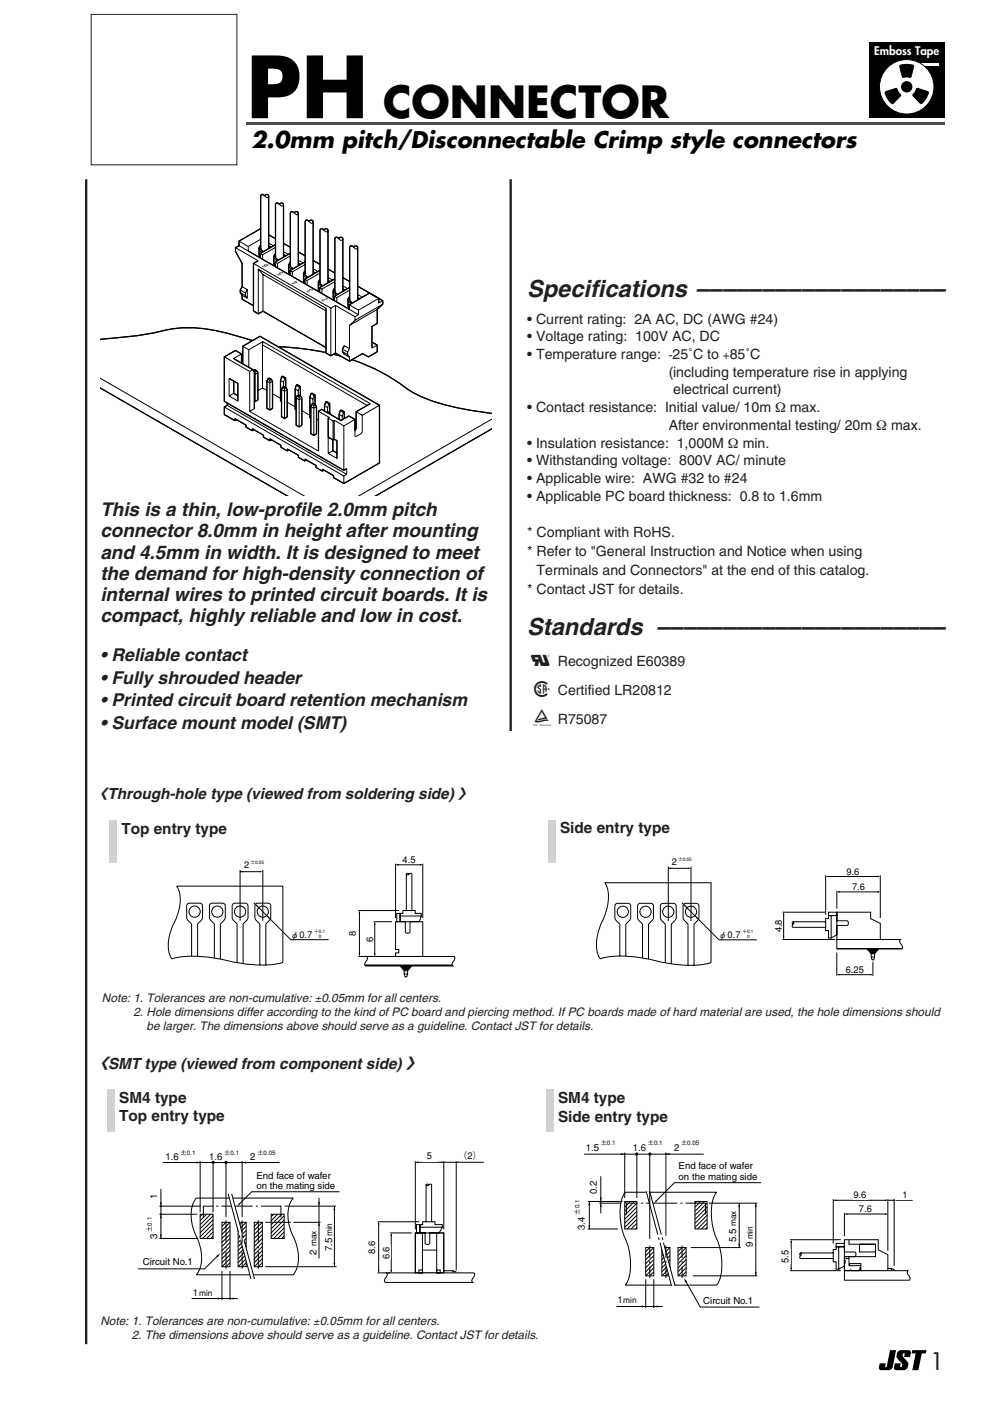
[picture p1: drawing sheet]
<svg xmlns="http://www.w3.org/2000/svg" width="210mm" height="297mm" viewBox="0 0 210 297" stroke-linecap="round" stroke-linejoin="round" font-family="sans-serif">
<g fill="none" stroke="#000" stroke-width=".21">
<path d="M49.9 52.5v.8l1.4 2.6v4.9l-.4 .7v.5l.4 .6v.8l2.5 1.4M49.9 52.5l4.8 2.8-1 .6 16.4 9.4 1-.5M50.7 51.1l1.9 1.2M50.7 52.1l25.3 14.6M52.6 52.3v.9M53.7 55.9v10.1l1.1 .5M54.8 57.1l1 1.1M54.9 52.6v1.5l.3 .4M55.2 53.7l.5 .3M55.3 52a.73 .73 0 0 0-.4 .7 .73 .73 0 0 0 .5 .7l.3-.2-.4-.4v-.3M55.3 50.7l-2.7 1.6M55.3 48.5l-4.6 2.6v1l-.8 .4"/>
<path d="M55.7 53.2v.3M55.7 54v1M55.8 58.2v7.8M55.8 58.2l13.3 7.7M56.1 41.5l.3-.2a.4 .4 0 0 1 .6 .3M57 51.8l.2-.2 .8 .5M57 49.8l1.4 .8M57 41.6v11.1M57 41.6l-.3 .3-.7-.5a.38 .38 0 0 0-.4-.2 .38 .38 0 0 0-.3 .4v11.2M57 52.2l.4 .2M58.1 54.4v1.6l.2 .3M58.3 55.6l.5 .2"/>
<path d="M58.4 53.9a.73 .73 0 0 0-.3 .7 .73 .73 0 0 0 .4 .6l.3-.2-.4-.4v-.3M58.4 52.4l-2.7 1.6M58.4 51.9l-3.2 1.8v1M58.8 55v.3M58.8 55.8v1M59.2 43.3l.3-.2a.4 .4 0 0 1 .6 .3M60.1 53.6l.2-.1 .8 .4M60.1 43.4v11.1M60.1 43.4l-.3 .3-.7-.5a.38 .38 0 0 0-.4-.2 .38 .38 0 0 0-.3 .4v11.2M60.1 54l.5 .3M60.1 51.6l1.5 .8M61.2 56.3v1.5l.3 .4"/>
<path d="M61.5 57.4l.5 .3M61.5 55.7a.73 .73 0 0 0-.3 .7 .73 .73 0 0 0 .5 .6l.3-.2-.5-.4 .1-.3M61.6 54.3l-2.8 1.5M61.6 53.7l-3.3 1.9v.9M62 56.8v.3M62 57.7v.9M62.4 45.1l.3-.2a.4 .4 0 0 1 .6 .3M63.2 53.4l1.5 .8M63.3 55.4l.1-.1 .9 .5M63.3 45.2v11.1M63.3 45.2l-.3 .3-.7-.5a.38 .38 0 0 0-.5-.1 .38 .38 0 0 0-.2 .3v11.2M63.3 55.8l.4 .3"/>
<path d="M64.4 58.1v1.5l.2 .4M64.6 59.2l.5 .3M64.7 57.5a.73 .73 0 0 0-.3 .7 .73 .73 0 0 0 .4 .6l.3-.2-.4-.4v-.3M64.7 56.1l-2.7 1.6M64.7 55.5l-3.2 1.9v.9M65.1 58.6v.3M65.1 59.5v.9M65.5 46.9l.3-.2a.4 .4 0 0 1 .6 .3M66.4 55.2l1.5 .9M66.4 57.2l.2-.1 .8 .5M66.4 47v11.1M66.4 47l-.3 .3-.7-.5a.38 .38 0 0 0-.4-.1 .38 .38 0 0 0-.3 .3v11.2"/>
<path d="M66.4 57.6l.4 .3M67.5 59.9v1.5l.3 .4M67.8 59.3a.73 .73 0 0 0-.3 .7 .73 .73 0 0 0 .5 .6l.2-.1-.4-.5v-.3M67.8 57.9l-2.7 1.6M67.9 57.3l-3.3 1.9v.9M68.7 48.8l.3-.3a.4 .4 0 0 1 .5 .3M69.5 59l.2-.1 .9 .5M69.5 48.8v11.2M69.5 48.8l-.3 .4-.7-.6a.38 .38 0 0 0-.4-.1 .38 .38 0 0 0-.3 .3v11.2M69.5 57l1.5 .9M69.5 59.4l.5 .3M71 59.7l-2.7 1.6"/>
<path d="M71 59.1l-3.2 1.9v1M71.8 50.6l.3-.3a.4 .4 0 0 1 .6 .3M72.7 58.9l1.4 .8M72.7 50.6v11.2M72.7 50.6l-.3 .4-.7-.5a.38 .38 0 0 0-.4-.2 .38 .38 0 0 0-.3 .3v11.3M75 52.4l.3-.2a.4 .4 0 0 1 .5 .3M75.8 52.5v11.1M75.8 52.5l-.3 .3-.7-.5a.38 .38 0 0 0-.4-.2 .38 .38 0 0 0-.3 .4v11.2M21.2 71.9a89.4 89.4 0 0 0 14.9-2.1 34.8 34.8 0 0 1 16.3 2.1l1.1 .3M47.6 75.7l5.3 3.1M47.6 75.7v9.4l25.3 14.6M50.9 62l1.1 .7"/>
<path d="M50.9 61.5l1.1 .6M51.2 75l-1.3-.7-2.3 1.4M51.2 75l-1.7 1 4.1 2.4M51.2 75v2M51.3 62.6l1.1 .6M51.3 60.8l1.1 .6M51.5 77.1v-3.7l3.6-2.1 25.4 14.6M51.5 73.4l1.2 .8M52.4 61.4l-.4 .7v.6l.4 .5M52.4 61.4v1.8M52.9 78.8v8.4M53.6 78.4l.3 .5v7.8l-1 .5"/>
<path d="M53.6 78.4l-.7 .4M53.7 78.5l.3-.1 .4 .2M53.8 78.6l.3 .2M53.9 79.3l.2 .1M54.1 78.8v.6M54.1 79.4v5.7M54.4 78.6l.3 .4M54.4 78.6l-.3 .2M54.7 79v5.8l-.6 .3M54.7 79l-.6 .4M54.8 66.5v-9.4l14.3 8.3v9.4l1 .6M55.7 73v9.2"/>
<path d="M55.7 72.4l22.8 13.2-3 1.7v3.4l-.3 .5M55.7 72.4l-3 1.8v3.6M55.7 72.4l-.1 .7 22.2 12.9M55.7 66l13.4 7.7M55.8 66l-1 .5M58.8 73.4l5.9 .6 4.4 .7M59.7 79.9l.2-.1 .7 .3v2.1M59.7 79.9l.7 .4M59.7 79.9l-.2 .8M67.8 61l.5 .3M68.2 60.5v.2M68.3 61.3v1"/>
<path d="M70.1 65.3v10.1M70.6 61.7l.1 1.5 .2 .4M70.7 75.1l1.6 .4M70.9 62.8l.5 .3M71 61.1a.73 .73 0 0 0-.4 .7 .73 .73 0 0 0 .5 .6l.3-.1-.4-.5v-.2M71.1 64.8l4.2 2.3M71.1 64.8v10.1M71.1 74.9l-1 .5M71.4 62.3v.2M71.4 63.1v1M72.6 74l1.1 .6M72.6 74.5l1.1 .7"/>
<path d="M72.7 60.8l.2-.1 .8 .5M72.7 61.3l.4 .2M73.8 63.5v1.5l.3 .4M74.1 64.6l1.9 1.2M74.1 64.6v1M74.1 73.9l-1.1-.6-.4 .7v.5l.4 .6 1.1 .6M74.1 62.9a.73 .73 0 0 0-.3 .7 .73 .73 0 0 0 .5 .6l.2-.1-.4-.5v-.2M74.1 61.5l-2.7 1.6M74.1 60.9l-3.2 1.9v1M74.5 64.1v.3M74.7 76.3a41.5 41.5 0 0 1 12.3 6.6 41.7 41.7 0 0 0 15 4.4l2.3 .4M75.3 67.1v.8l-1.2 1.1v4.9l-.4 .7v.6l.4 .5v.9l-3-1.7"/>
<path d="M75.8 62.6l.2-.1 .8 .5M75.8 63.1l.5 .2M75.8 60.7l5.3 3M78.9 72.5l1.1 .7M80 73.2v1.4l-1.9 1.1-1.2-.7-2.8 1.6M80 65.6v3l-1.1 .6v4.6l1.1-.6M80 65.6l-5.9 3.4M80.3 63.3l-1.9-1.2-4.3 2.5M81.1 63.7v.8l-1.1 1.1M81.1 63.7l-.8 .5v-.9l-4.3 2.5v.9l-.7 .4M81.1 64.5l-5.8 3.4M21.2 80.2l43.1 24.9"/>
<path d="M21.2 82.2l39.5 22.9M47.6 86.3v1.6l2.2 1.3M47.6 86.3l25.3 14.6M48.2 85.9l25.3 14.7M48.2 85.9l-.6 .4M48.2 85.4v.5M48.6 80.2l1.8 1.1v3.7l-1.8-1zM49.6 83.4l-1 .6M49.6 80.8v2.6M49.6 83.4l.8 .5M49.8 89.2v-.4l2.3 1.3v.4l1.4 .8M50.1 89l-.3 .2"/>
<path d="M53.5 91.3v-.4l2.4 1.4v.4l1.3 .7M53.8 91.1l-.3 .2M53.9 85l.2 .1M55.7 82.2l.9 .6M55.7 82.2l-1 .6M56.6 80.8v5.8l.6 .3M56.6 80.8l.6 .4M56.8 80.4l.4 .2M56.8 80.4l.3-.2 .4 .2M56.8 80.4l-.2 .4M57.2 93.4v-.4l2.4 1.4v.4l1.3 .8M57.2 80.6v.6"/>
<path d="M57.2 81.2v5.7M57.5 93.3l-.3 .1M57.5 80.4l.3 .4M57.5 80.4l-.3 .2M57.8 80.8v5.8l-.6 .3M57.8 80.8l-.6 .4M57.8 83.5l1.7 1M59.5 80.7v4.3l.2 .1M59.5 80.7l.6 .3M59.7 82.6v5.8l.6 .3M59.7 82.6l.6 .4M59.9 82.2l.4 .2"/>
<path d="M59.9 82.2l.3-.2 .5 .2M59.9 82.2l-.2 .4M60.1 81v1M60.3 82.4v.6M60.3 83v5.7M60.4 80.3l-.3 .7M60.6 80.1l-.2 .2M60.7 82.2l.2 .4M60.7 82.2l-.4 .2M60.9 82.6v5.8l-.6 .3M60.9 82.6l-.6 .4M60.9 85.3l1.7 1"/>
<path d="M60.9 95.6v-.4l2.4 1.3v.5l1.3 .7M61.3 95.4l-.4 .2M62.6 82.5v4.3l.2 .1M62.6 82.5l.6 .3M62.8 84.4v5.7l.6 .4M62.8 84.4l.6 .4M62.8 81.7l.2-.1 .7 .3v2.1M62.8 81.7l.7 .4M62.8 81.7l-.2 .8M63 84l.4 .2M63 84l.3-.2 .5 .2M63 84l-.2 .4"/>
<path d="M63.2 82.8v1M63.4 84.2v.6M63.4 84.8v5.7M63.5 82.1l-.3 .7M63.7 81.9l-.2 .2M63.8 84l.2 .4M63.8 84l-.4 .2M64 87.1l1.7 .9M64 84.4v5.8l-.6 .3M64 84.4l-.6 .4M64.6 97.7v-.4l2.4 1.4v.4l1.3 .8M65 97.5l-.4 .2"/>
<path d="M65.7 84.3v4.3l.2 .1M65.7 84.3l.6 .3M65.9 86.2v5.7l.6 .4M65.9 86.2l.6 .3M65.9 83.5l.2-.2 .7 .4v2.1M65.9 83.5l.7 .3M65.9 83.5l-.2 .8M66.1 85.7l-.2 .5M66.1 85.7l.4 .3M66.1 85.7l.3-.1 .5 .2M66.3 84.6v1M66.5 86v.5"/>
<path d="M66.5 86.5v5.8M66.6 83.8l-.3 .8M66.8 83.7l-.2 .1M66.9 85.8l.2 .4M66.9 85.8l-.4 .2M67.1 86.2v5.8l-.6 .3M67.1 86.2l-.6 .3M67.1 88.9l.4 .2M67.5 87.2l.7-.4 4.1 2.4 1.7-1 1.3 .7M67.5 87.2l2.3 1.3-.2 .2M67.5 87.2v8.4l-14.6-8.4M68.3 99.9v-.4l2.4 1.3v.4l2.2 1.3"/>
<path d="M68.7 99.7l-.4 .2M68.8 86l.7 .4M68.8 86v1.1M69 85.3l.2-.2 .7 .4v2.1M69 85.3l.7 .3M69 85.3l-.2 .7M69.3 87.5l.2-.2 .5 .3M69.5 86.4v1M69.6 88.7l1 .6M69.6 92.7l1 .6M69.6 88.7v7.4M69.7 85.6l-.2 .8"/>
<path d="M69.9 85.5l-.2 .1M70 87.6l.2 .3M70 87.6l-.2 .1M70.6 95.6l-1 .5M70.6 93.3v2.3M70.6 95.6l.8 .5M70.6 89.3v4M70.9 93.1l.5 .3v3.8l-1.8-1.1M70.9 89.1l2 1.2M70.9 89.1l-.3 .2M70.9 93.1l-.3 .2M70.9 89.1v4"/>
<path d="M71.9 87.8l.7 .4M71.9 87.8v1.1M72.1 87.1l.2-.2 .7 .4v1.4M72.1 87.1l.7 .3M72.1 87.1l-.2 .7M72.6 88.2v.8M72.8 87.4l-.2 .8M72.9 90.3v9.4M72.9 99.7l.6-.3v1.2M73 87.3l-.2 .1M75.5 87.3l1.3 .7M80.5 85.9l-3.7 2.1v3.5l-.3 .5-.9 .5h-.3v-3.6l-2.4 1.4"/>
<path d="M80.5 85.9v12.3l-7.6 4.3M104.3 88.8l-28.1 16.3M104.3 90.9l-24.5 14.2M72.9 100.9v1.6M73.5 100.6l-.6 .3"/>
</g>
<g fill="none" stroke="#000" stroke-width=".28">
<path d="M52.6 53.2l21.5 12.4v-1l4.3-2.5 1.9 1.2v.9M54.7 55.3l-1 .6v10.1l1.1 .5 .9-.5 13.4 7.7M55.3 52l-.4 .6v1.5l.3 .4M55.3 52.5v.3l.4 .4v.3M55.3 48.5l-4.6 2.6v1l-.8 .4v.8l1.4 2.6v4.9l-.4 .7v.5l.4 .6v.8l2.5 1.4M57 49.8l1.4 .8M57 52.7v-11.1a.47 .47 0 0 0-.5-.4 .47 .47 0 0 0-.4 .3l-.3-.2a.35 .35 0 0 0-.5 .3v11.2M57 52.2l.4 .2M58.4 53.9l-.3 .5v1.6l.2 .3M58.4 54.3v.3l.4 .4v.3M58.4 51.9l-3.2 1.8v1M60.1 54.5v-11.1a.47 .47 0 0 0-.4-.4 .47 .47 0 0 0-.5 .3l-.3-.2a.35 .35 0 0 0-.5 .3v11.2"/>
<path d="M60.1 54l.5 .3M60.1 51.6l1.5 .8M61.5 55.7l-.3 .6v1.5l.3 .4M61.6 56.1l-.1 .3 .5 .4v.3M61.6 53.7l-3.3 1.9v.9M63.2 53.4l1.5 .8M63.3 56.3v-11.1a.47 .47 0 0 0-.5-.4 .47 .47 0 0 0-.4 .3l-.3-.2a.35 .35 0 0 0-.5 .3v11.2M63.3 55.8l.4 .3M64.7 57.5l-.3 .6v1.5l.2 .4M64.7 57.9v.3l.4 .4v.3M64.7 55.5l-3.2 1.9v.9M66.4 55.2l1.5 .9"/>
<path d="M66.4 58.1v-11.1a.47 .47 0 0 0-.4-.3 .47 .47 0 0 0-.5 .2l-.3-.2a.35 .35 0 0 0-.5 .3v11.2M66.4 57.6l.4 .3M67.8 59.3l-.3 .6v1.5l.3 .4M67.8 59.7v.3l.4 .5v.2M67.9 57.3l-3.3 1.9v.9M69.5 60v-11.2a.47 .47 0 0 0-.4-.3 .47 .47 0 0 0-.4 .3l-.3-.3a.35 .35 0 0 0-.6 .3v11.2M69.5 57l1.5 .9M69.5 59.4l.5 .3M71 59.1l-3.2 1.9v1M72.7 58.9l1.4 .8M21.2 71.9a89.4 89.4 0 0 0 14.9-2.1 34.8 34.8 0 0 1 16.3 2.1l1.1 .3M49.5 76l4.1 2.4 .3 .5v7.8"/>
<path d="M51.2 77v-2l-1.3-.7-2.3 1.4v9.4l25.3 14.6 .6-.3M51.5 77.1v-3.7l3.6-2.1 25.4 14.6v12.3l-7.6 4.3-2.2-1.3v-.4l-2.4-1.3M53.7 78.5l.3-.1 .4 .2 .3 .4v5.8l-.6 .3-.2-.1M58.8 73.4l5.9 .6 4.4 .7M69.1 65.4v9.4l1 .6 1-.5 3 1.7 2.8-1.6 1.2 .7 1.9-1.1v-1.4l-1.1-.7M70.7 75.1l1.6 .4M71 61.1l-.4 .6 .1 1.5 .2 .4M71 61.6v.2l.4 .5v.2M72.7 61.8v-11.2a.47 .47 0 0 0-.4-.3 .47 .47 0 0 0-.5 .3l-.3-.3a.35 .35 0 0 0-.5 .3v11.3M72.7 61.3l.4 .2M73 73.3l-.4 .7v.5l.4 .6M74.1 62.9l-.3 .6v1.5l.3 .4"/>
<path d="M74.1 63.4v.2l.4 .5v.3M74.1 60.9l-3.2 1.9v1M74.7 76.3a41.5 41.5 0 0 1 12.3 6.6 41.7 41.7 0 0 0 15 4.4l2.3 .4M75.8 63.6v-11.1a.47 .47 0 0 0-.4-.4 .47 .47 0 0 0-.4 .3l-.4-.3a.35 .35 0 0 0-.5 .4v11.2M75.8 63.1l.5 .2M75.8 60.7l5.3 3v.8l-1.1 1.1v3l-1.1 .6v4.6M21.2 82.2l39.5 22.9M48.2 85.4v.5l-.6 .4v1.6l2.2 1.3 .3-.2M48.6 80.2l1.8 1.1v3.7M49.6 80.8v2.6l.8 .5M49.8 88.8l2.3 1.3v.4l1.4 .8 .3-.2M53.5 90.9l2.4 1.4v.4l1.3 .7 .3-.1"/>
<path d="M56.8 80.4l.3-.2 .4 .2 .3 .4v5.8l-.6 .3-.6-.3v-5.8zM57.2 93l2.4 1.4v.4l1.3 .8 .4-.2M59.9 82.2l.3-.2 .5 .2 .2 .4v5.8l-.6 .3-.6-.3v-5.8zM60.2 82l-.3 .2M60.6 82.2v-2.1l-.7-.3-.2 .1-.2 .8v4.3l.2 .1M60.9 95.2l2.4 1.3v.5l1.3 .7 .4-.2M63 84l.3-.2 .5 .2 .2 .4v5.8l-.6 .3-.6-.4v-5.7zM63.3 83.8l-.3 .2M63.7 84v-2.1l-.7-.3-.2 .1-.2 .8v4.3l.2 .1M64.6 97.3l2.4 1.4v.4l1.3 .8 .4-.2M66.1 85.7l.3-.1 .5 .2 .2 .4v5.8l-.6 .3-.6-.4v-5.7zM66.4 85.6l-.3 .1"/>
<path d="M66.8 85.8v-2.1l-.7-.4-.2 .2-.2 .8v4.3l.2 .1M68.8 87.1v-1.1l.2-.7 .2-.2 .7 .4v2.1M69.3 87.5l.2-.2 .5 .3 .2 .3M69.8 88.5l-.2 .2v4l1 .6 .3-.2 .5 .3v3.8M70.6 93.3v2.3l.8 .5M73 88.7v-1.4l-.7-.4-.2 .2-.2 .7v1.1M78.5 85.6l-3 1.7v3.4l-.2 .5v-2.3l-1.3-.7-1.7 1-4.1-2.4-.7 .4v8.4M104.3 90.9l-24.5 14.2"/>
</g>
<path d="M18.3 38v247M108.3 38v117" fill="none" stroke="#231f20" stroke-width=".5"/>
<path d="M.3 0h200v37h-200z" fill="#fff"/>
<path d="M52.2 25.9h148.1v.5h-148.1z" fill="#4d4d4d"/>
<path d="M184.2 8.9h16v16h-16z" fill="#000"/>
<path d="M194 13.3h5v.6h-5z" fill="#fff"/>
<circle cx="192.2" cy="18.4" r="5.8" fill="#fff" stroke="#000" stroke-width=".21"/>
<circle cx="192.2" cy="18.4" r="1.21" fill="#000"/>
<path d="M187.7 19.5l2.2-.7 .3 .1 .8 1.3-1.6 1.7a1.76 1.76 0 0 1-1.4-1.3zM190.8 13.9a3.9 3.9 0 0 1 2.9 0l-.5 2.3-.3 .2h-1.5zM194.4 18.8l2.3 .6a1.76 1.76 0 0 1-.6 1.8l-.2 .2a.63 .63 0 0 1-.8 .5l-1.6-1.7z" fill="#000" stroke="#000" stroke-width=".21"/>
<path d="M19.3 3.1h30.9v31.8h-30.9z" fill="#fff"/>
<path d="M19.3 3.1h30.9v31.8h-30.9z" fill="none" stroke="#231f20" stroke-width=".21"/>
<path d="M30.8 179.4h76v29.8h-76z" fill="#fff"/>
<g fill="none" stroke="#000" stroke-width=".21">
<path d="M37.5 187.9h22.5v16.1a24.3 24.3 0 0 1-11.8-.3 27.4 27.4 0 0 0-10.8-.7l-1 .3a6.9 6.9 0 0 1-.1-6.2 14.7 14.7 0 0 0 1.9-6.7l-.3-1.8zM50.9 184.4v10.8M50.9 184.8h4.4M53.8 191.4l7.9 7.8h8M55.7 184.4v10.8M84.1 193.7h.7v1.7h-.7zM84.8 194.2v1.2h4.1l.4-1.2M85.4 193.1h2.6v.6h1.3v.5h-4.5v-.5h.6zM86.2 185.3l.2 .2 .3-.2M86.2 185.3l.2-.1 .3 .1M86.2 185.3v7.8M86.7 185.3l.4-.1 .2 .1v7.8"/>
<path d="M40.6 202.6v-6.7a2.14 2.14 0 0 1-1-1.3v-2.5a.59 .59 0 0 1 .6-.6h2.2a.58 .58 0 0 1 .5 .6v2.5a2.13 2.13 0 0 1-1 1.3v6.8M45.4 203v-7.1a2.13 2.13 0 0 1-1-1.3v-2.5a.58 .58 0 0 1 .6-.6h2.2a.58 .58 0 0 1 .6 .6v2.5a2.13 2.13 0 0 1-1.1 1.3v7.4M50.3 204.1v-8.2a2.14 2.14 0 0 1-1.1-1.3v-2.5a.59 .59 0 0 1 .6-.6h2.2a.59 .59 0 0 1 .6 .6v2.5a2.13 2.13 0 0 1-1.1 1.3v8.4M55.1 204.6v-8.7a2.13 2.13 0 0 1-1.1-1.3v-2.5a.58 .58 0 0 1 .6-.6h2.2a.58 .58 0 0 1 .6 .6v2.5a2.13 2.13 0 0 1-1 1.3v8.7"/>
<circle cx="41.3" cy="193.3" r="1.19"/>
<circle cx="46.1" cy="193.3" r="1.19"/>
<circle cx="50.9" cy="193.3" r="1.19"/>
<circle cx="55.7" cy="193.3" r="1.19"/>
</g>
<path d="M50.9 184.8l.6-.1v.3zM54.3 192.1l.2-.3 .3 .6zM55.1 184.7l.6 .1-.6 .2zM56.6 194.2l.6 .3-.2 .2z" fill="#000"/>
<path d="M77.7 202.8h18.6a.82 .82 0 0 1-.3 1.2l-.1 .6 .1 .2h-18.5a.82 .82 0 0 1 .3-1.2l.1-.6z" fill="#fff" stroke="#000" stroke-width=".21"/>
<path d="M84.8 204.7h2.6l-1 1.1h-.7z" fill="#000" stroke="#000" stroke-width=".21"/>
<path d="M83.9 195.4h2v2.1l.4 .3 .6-.1v-2.3h2.7v7.4h-5.7v-.8h.7v-.7h-.7zM83.9 183.1v11.6M84.1 183.4h5.3M89.6 183.1v11.6M85.7 205.8l.2 1.3h.3l.2-1.3M85.7 206.5h.7" fill="none" stroke="#000" stroke-width=".21"/>
<path d="M83.9 183.4l.6-.2v.3zM89 183.2l.6 .2-.6 .1zM77.3 204.5h18.6l.1 .3h-18.5z" fill="#000"/>
<path d="M85.2 181.4h3.1v1.8h-3.1z" fill="#fff"/>
<path d="M76.2 193.1l.1 .6h-.2zM79.5 195.4l.1 .7h-.3zM76.1 202.2h.2l-.1 .6zM79.3 202.2h.3l-.1 .6z" fill="#000"/>
<path d="M76 193.1h8.7M76.2 193.3v9.2M79.2 195.4h3.9M79.5 195.7v6.8M76 202.8h5.4" fill="none" stroke="#000" stroke-width=".21"/>
<g fill="#fff">
<path d="M73.9 196.4h1.7v3h-1.7z"/>
<path d="M77.5 197.6h1.8v3h-1.8z"/>
</g>
<g fill="none" stroke="#000" stroke-width=".21">
<path d="M132.5 254.7h2.5v5.9h-2.5zM132.6 252.8h19.3zM132.6 252.8a9 9 0 0 0-.9 6.9l.5 2.1a13 13 0 0 1 .8 10l-.4 .7M132.8 254.7l-.3 .4M133.7 254.7l-1.2 1.2M134.5 254.7l-2 2.1M135 255.1l-2.5 2.5M135 255.9l-2.5 2.6M135 256.8l-2.5 2.5M135 257.7l-2.5 2.5M135 258.5l-2 2.1M135 259.4l-1.2 1.2"/>
<path d="M151.9 252.8a9 9 0 0 0-.9 6.9l.6 2.1a13 13 0 0 1 .8 10l-.5 .7M132.6 272.5h19.3zM135 260.2l-.3 .4M136.9 264.5h1.7v6h-1.7zM137.8 264.5l-.9 .9M138.6 264.5l-1.7 1.7M138.6 265.4l-1.7 1.7M138.6 266.2l-1.7 1.7M138.6 267.1l-1.7 1.7M138.6 267.9l-1.7 1.7M138.6 268.8l-1.7 1.7M138.6 269.6l-.8 .9"/>
<path d="M140.3 264.5h1.7v6h-1.7zM141.2 264.5l-.9 .9M142 264.5l-1.7 1.7M142 265.4l-1.7 1.7M142 266.2l-1.7 1.7M142 267.1l-1.7 1.7M142 267.9l-1.7 1.7M142 268.8l-1.7 1.7M142 269.6l-.8 .9M143.8 264.5h1.7v6h-1.7zM144.6 264.5l-.8 .9M145.5 264.5l-1.7 1.7"/>
<path d="M145.5 265.4l-1.7 1.7M145.5 266.2l-1.7 1.7M145.5 267.1l-1.7 1.7M145.5 267.9l-1.7 1.7M145.5 268.8l-1.7 1.7M145.5 269.6l-.9 .9"/>
</g>
<path d="M137.8 264.1v6.8M144.6 264.1v6.8" fill="none" stroke="#000" stroke-width=".21" stroke-dasharray="2.6 .7 .4 .7" stroke-linecap="butt"/>
<path d="M149.6 257.5v-2.4h-16.8v2.4" fill="none" stroke="#000" stroke-width=".21" stroke-dasharray="6.6 .7 .4 .7" stroke-linecap="butt"/>
<path d="M137 252.6h.8l5.3 20h-.7z" fill="#fff"/>
<g fill="none" stroke="#000" stroke-width=".21">
<path d="M123.9 244.7h25.3M124.6 254.7h7.4M125 254.7v5.9M127.1 255.1h4.6M127.4 249.4v7.9M132.5 244.4v9.6M135 244.4v9.6M137 252.6l2.5 9.2M137.8 252.6l2.4 9.2M137.8 244.4v18.3M141.2 244.4v17.6M147.4 254.7h2.5v5.9h-2.5z"/>
<path d="M147.7 254.7l-.3 .4M148.6 254.7l-1.2 1.2M149.4 254.7l-2 2.1M149.9 255.1l-2.5 2.5M149.9 255.9l-2.5 2.6M149.9 256.8l-2.5 2.5M149.9 257.7l-2.5 2.5M149.9 258.5l-2 2.1M149.9 259.4l-1.2 1.2M150.3 255.1h10.3M156.7 255.1v9.4M160.2 255.1v15.4"/>
<path d="M161.4 250.7h-18.4l-4 4M124.6 260.6h6.4M130.7 277h9.8M136.9 271.2v6.1M138.6 271.2v6.1M139.6 262.3l.2 .6M139.9 263.5l2.5 9.1M140.4 262.3l.1 .6M140.7 263.5l2.4 9.1M145.2 271.4l3.3 5.7h12.5M146.5 264.5h10.5M146.9 270.5h13.7"/>
<path d="M149.9 260.2l-.3 .4M169.7 266.2l-.1 .4 .1 .2h7M169.7 265.7l.2 .2-.2 .3M169.7 265.7l-.1 .2 .1 .3M169.7 265.7h7M176.7 264.9h.6v-.6h.5v4.8h-.5v-1.6h-.6zM177.3 263.6h1.7v.7h-1.7zM177.8 264.3h1.2v4.1l-1.2 .7M179 262.8h7.2v2.2l2 1v3.4h-9.2v-3h2.1l.4-.3-.2-.6-2.3-.1zM188.2 269l1.4 .1v.4l-1.4 .2M189 269v.7"/>
</g>
<g fill="#000">
<path d="M125 254.7l.1 .9h-.3zM124.8 259.7h.3l-.1 .9zM127.4 255.1l.2 .8h-.4zM127.2 253.9h.4l-.2 .8zM131.6 244.5l.9 .2-.9 .2zM139.1 254.5l.2 .2-.6 .3zM141.2 244.7l.8-.2v.4zM156.7 255.1l.2 .8h-.4zM160.2 255.1l.2 .8h-.3zM136.1 276.8l.8 .2-.8 .2zM138.6 277l.8-.2v.4zM145.1 271l.6 .8-.4 .1z"/>
<path d="M156.5 263.7h.4l-.2 .8zM160.1 269.7h.3l-.2 .8z"/>
<circle cx="135" cy="244.7" r=".34"/>
<circle cx="137.8" cy="244.7" r=".34"/>
</g>
<path d="M141.2 264.1v6.8" fill="none" stroke="#000" stroke-width=".21" stroke-dasharray="2.6 .7 .4 .7" stroke-linecap="butt"/>
<path d="M179 269.4h13.5a.82 .82 0 0 0 .3 1.2l.1 .6-.1 .2h-13.8z" fill="#fff" stroke="#000" stroke-width=".21"/>
<g fill="none" stroke="#000" stroke-width=".21">
<path d="M176.7 254.2v9.5M176.9 254.5h11.1M179 257.2v4.9M179.3 257.4h8.7M188.2 254.5h1.4M188.2 254.2v11M189.6 254.2v14.2M190.2 254.5h3.3M179 267.3h.2v.5h-.2M180 262.9v.9h5.6v2.6h-6.6M180 266.4v1.9h2.5M180 267.9h2.5v1.5"/>
<path d="M180 266.8h-1v2.4l.3 .2h.8l.1-.1 .3 .1h1.6l.2-.2v-.4h.2M180 268.1l.3 .2M182.2 263.8h3.4v1.6h-3.4z"/>
</g>
<path d="M176.7 254.5l.6-.2v.3zM179 257.4l.7-.1v.2zM187.6 254.3l.6 .2-.6 .1zM187.6 257.3l.6 .1-.6 .1zM189.6 254.5l.6-.2v.3z" fill="#000"/>
<g fill="#fff">
<path d="M182.1 255.4h3.1v1.8h-3.1z"/>
<path d="M180.9 252.5h3.1v1.8h-3.1z"/>
<path d="M190 252.5h3.9v1.8h-3.9z"/>
</g>
<path d="M167.8 262.8l.1 .7h-.3zM167.6 268.8h.3l-.1 .6z" fill="#000"/>
<path d="M167.5 262.8h10.8M167.5 269.4h10.8M167.8 263.1v6.1" fill="none" stroke="#000" stroke-width=".21"/>
<path d="M165.8 264.9h1.8v3h-1.8z" fill="#fff"/>
<g fill="none" stroke="#000" stroke-width=".21">
<path d="M41.6 254h20.6zM41.6 254a7.4 7.4 0 0 0-.3 7.4 9.3 9.3 0 0 1 .8 8.3l-.5 .6M42.4 257.4h2.8v5.2h-2.8zM42.9 257.4l-.5 .6M43.8 257.4l-1.4 1.4M44.7 257.4l-2.3 2.3M45.2 257.8l-2.8 2.7M45.2 258.6l-2.8 2.8M45.2 259.5l-2.8 2.7M47.1 259.2h1.7v9.4h-1.7zM47.9 259.2l-.8 .8M48.8 259.2l-1.7 1.7"/>
<path d="M50.5 259.2h1.7v9.4h-1.7zM51.3 259.2l-.8 .8M52.2 259.2l-1.7 1.7M53.9 259.2h1.7v9.4h-1.7zM54.8 259.2l-.9 .8M55.6 259.2l-1.7 1.7M57.5 257.4h2.7v5.2h-2.7zM58 257.4l-.5 .6M58.9 257.4l-1.4 1.4M59.7 257.4l-2.2 2.3M60.2 257.8l-2.7 2.7M60.2 258.6l-2.7 2.8"/>
<path d="M60.2 259.5l-2.7 2.7M62.2 254a7.4 7.4 0 0 0-.4 7.4 9.3 9.3 0 0 1 .8 8.3l-.4 .6M41.6 270.3h20.6zM45.2 260.4l-2.3 2.2M45.2 261.2l-1.4 1.4M45.2 262.1l-.5 .5M48.8 260l-1.7 1.7M48.8 260.9l-1.7 1.7M48.8 261.7l-1.7 1.7M48.8 262.6l-1.7 1.7M48.8 263.4l-1.7 1.7M48.8 264.3l-1.7 1.7"/>
<path d="M48.8 265.1l-1.7 1.8M48.8 266l-1.7 1.7M48.8 266.9l-1.7 1.7M48.8 267.7l-.9 .9M52.2 260l-1.7 1.7M52.2 260.9l-1.7 1.7M52.2 261.7l-1.7 1.7M52.2 262.6l-1.7 1.7M52.2 263.4l-1.7 1.7M52.2 264.3l-1.7 1.7M52.2 265.1l-1.7 1.8M52.2 266l-1.7 1.7"/>
<path d="M52.2 266.9l-1.7 1.7M52.2 267.7l-.9 .9M55.6 260l-1.7 1.7M55.6 260.9l-1.7 1.7M55.6 261.7l-1.7 1.7M55.6 262.6l-1.7 1.7M55.6 263.4l-1.7 1.7M55.6 264.3l-1.7 1.7M55.6 265.1l-1.7 1.8M55.6 266l-1.7 1.7M55.6 266.9l-1.7 1.7M55.6 267.7l-.8 .9"/>
<path d="M60.2 260.4l-2.2 2.2M60.2 261.2l-1.3 1.4M60.2 262.1l-.5 .5"/>
</g>
<path d="M47.9 258.7v10.3M54.8 258.7v10.3" fill="none" stroke="#000" stroke-width=".21" stroke-dasharray="4.9 .7 .4 .7" stroke-linecap="butt"/>
<path d="M59.6 258.1v-2.4h-16.5v2.4" fill="none" stroke="#000" stroke-width=".21" stroke-dasharray="6.6 .7 .4 .7" stroke-linecap="butt"/>
<path d="M48.4 253.1h.7l4.9 18.1h-.8z" fill="#fff"/>
<g fill="none" stroke="#000" stroke-width=".21">
<path d="M33.8 255.7h8.8M33.8 257.4h8M34.1 252.1v10.5M34.6 246.5h24.7M42.4 246.2v10.8M45.2 246.2v10.8M47.9 246.2v11.9M48.4 253.1l2.2 8.2M49.1 253.1l2.2 8.2M51.3 246.2v11.9M56.2 259.2h5.5M60.3 255.7h10.9"/>
<path d="M62.2 259.2h5.8M67.6 254v12.8M70.9 255.7v12.9M72 252.7h-18.6l-2.8 2.7M88.3 259.6h.7v1.8h-.7zM89.6 259h2.6v.6h1.6v.6h-4.8v-.6h.6zM90.3 251.2l.3 .2 .3-.2M90.3 251.2l.3-.2 .3 .2M90.3 251.2v7.8M90.9 251.2l.4-.2 .2 .2v7.8M33.8 262.6h8M40.6 275.3h9.8"/>
<path d="M46.2 266.2l-2.8 2.8h-14.1M47.1 269.5v6.1M48.8 269.5v6.1M50.7 261.9l.2 .5M51 263l2.2 8.2M51.5 261.9l.1 .5M51.8 263l2.2 8.2M56.3 268.6h15.1M88.1 261.4h2v2.1l.4 .3 .6-.1v-2.3h3v8.5h-6zM89 260.2v1.2h4.1l.7-1.2M94.1 269.4h1.9l.6 .2v.4l-.6 .2h-1.9M96 269.4v.8"/>
</g>
<path d="M51.3 258.7v10.3" fill="none" stroke="#000" stroke-width=".21" stroke-dasharray="4.9 .7 .4 .7" stroke-linecap="butt"/>
<g fill="#000">
<path d="M34.1 257.4l.2 .9h-.4zM33.9 254.9h.4l-.2 .8zM41.6 246.3l.8 .2-.8 .2zM50.7 255.2l.2 .2-.6 .3zM51.3 246.5l.9-.2v.4zM67.4 254.8h.4l-.2 .9zM67.6 259.1l.2 .8h-.4zM70.9 255.7l.2 .9h-.4zM33.9 261.7h.4l-.2 .9zM45.9 266.3l.8-.5-.5 .8zM46.2 275.1l.9 .2-.9 .2zM48.8 275.3l.8-.2v.4z"/>
<path d="M70.7 267.7h.4l-.2 .9z"/>
<circle cx="45.2" cy="246.5" r=".34"/>
<circle cx="47.9" cy="246.5" r=".34"/>
</g>
<path d="M81.9 269.9h18.6a.82 .82 0 0 1-.3 1.2l-.2 .6 .2 .2h-18.5a.82 .82 0 0 1 .3-1.2l.1-.6z" fill="#fff" stroke="#000" stroke-width=".21"/>
<path d="M88.1 246.2v14.5M88.3 246.4h14.3M94.1 246.2v14.5M88.1 261.4h1.2l.3 .3v8.2h-1.5zM88.8 269.3h.8v.6h-.8zM89.6 265h3M92.6 269.3h.7v.6h-.7zM92.7 261.4h1.4v8.5h-1.5v-8.2z" fill="none" stroke="#000" stroke-width=".21"/>
<path d="M88.1 246.4l.6-.1v.3zM93.5 246.3l.6 .1-.6 .2zM96.6 246.4l.6-.1v.3z" fill="#000"/>
<path d="M89.6 244.5h3v1.7h-3z" fill="#fff"/>
<path d="M80.3 259l.1 .7h-.3zM80.1 269.2h.3l-.1 .7zM82.9 261.4l.2 .6h-.3zM82.8 269.2h.3l-.2 .7z" fill="#000"/>
<path d="M80.1 259h8.8M80.3 259.3v10.3M80.1 269.9h2.6M82.7 261.4h4.6M82.9 261.6v8" fill="none" stroke="#000" stroke-width=".21"/>
<g fill="#fff">
<path d="M77.9 262.9h1.8v3.1h-1.8z"/>
<path d="M81 264.1h1.8v3.1h-1.8z"/>
</g>
<path d="M96.7 246.2v23.1" fill="none" stroke="#000" stroke-width=".21"/>
<g fill="#d1d3d4">
<path d="M116.3 173.9h1.5v9h-1.5z"/>
<path d="M23.3 173.9h1.5v9h-1.5z"/>
<path d="M22.8 230.9h1.5v9h-1.5z"/>
</g>
<g fill="#000">
<path d="M141.7 184.1l.6-.1v.2zM145.1 192.1l.2-.2 .3 .5zM145.9 184l.6 .1-.6 .1zM147.4 194.2l.6 .4-.2 .2zM166.1 193.4l.2 .6h-.3zM166 198.6h.3l-.2 .6zM175.1 185.8l.6-.1v.3zM177.4 189.1l.7-.1v.2zM186 185.7l.6 .1-.6 .2zM186 189l.6 .1-.6 .1zM177.4 201h13.9l-.1 .2h-13.8zM177.4 206.6l.7-.1v.3z"/>
<path d="M184.4 206.5l.7 .1-.7 .2zM188.7 286.3h1.3l-.7 3.6a.9 .9 0 0 1-1 .6h-1.5a.49 .49 0 0 1-.5-.6l.2-.8h1.3l-.1 .7h.2zM190.5 286.5l.6-.2h1.5a.49 .49 0 0 1 .5 .6l-.2 .8h-1.2l.1-.7a.48 .48 0 0 0-.5 .4 .48 .48 0 0 0 .4 .5 1.54 1.54 0 0 1 .5 2.4l-.6 .2h-1.6a.49 .49 0 0 1-.5-.6l.2-.8h1.3l-.1 .7a.48 .48 0 0 0 .5-.4 .48 .48 0 0 0-.4-.5 1.54 1.54 0 0 1-.5-2.4zM193.4 286.3h3l-.1 .7h-.9l-.7 3.5h-1.3l.7-3.5h-.8z"/>
</g>
<g fill="none" stroke="#000" stroke-width=".21">
<path d="M128.2 187.2h22.6v16.9a23.2 23.2 0 0 1-11.8-.4 26.3 26.3 0 0 0-10.8-.7l-1 .3a7.5 7.5 0 0 1-.1-6.5 15.9 15.9 0 0 0 1.9-7l-.3-1.8zM141.7 183.7v11.6M141.7 184.1h4.4M144.6 191.4l7.8 7.9h8M146.5 183.7v11.6M165.9 193.4h9M165.9 199.2h11.2M166.1 193.6v5.3M168.1 196l-.1 .4 .1 .2h7M168.1 195.4l.2 .3-.2 .3M168.1 195.4l-.1 .3 .1 .3M168.1 195.4h7"/>
<path d="M175.1 194.7h.6v-.6h.5v4.8h-.5v-1.6h-.6zM175.1 185.6v8.4M175.3 185.8h11.1M175.7 193.4h1.7v.7h-1.7zM176.2 194.1h1.2v4.1l-1.2 .7M177.4 193.4h7.2v1.4l2 1v3.4h-9.2v-3h2.1l.4-.3-.2-.6-2.3-.1zM177.4 199.2h13.5a.82 .82 0 0 0 .3 1.2l.1 .6-.1 .2h-13.8zM177.4 188.9v3.8M177.7 189.1h8.7M186.6 185.6v9M131.4 202.7v-6.8a2.13 2.13 0 0 1-1-1.3v-2.5a.59 .59 0 0 1 .5-.6h2.2a.58 .58 0 0 1 .6 .6v2.5a2.13 2.13 0 0 1-1 1.3v6.8M136.2 203.1v-7.2a2.13 2.13 0 0 1-1-1.3v-2.5a.58 .58 0 0 1 .6-.6h2.2a.58 .58 0 0 1 .6 .6v2.5a2.13 2.13 0 0 1-1.1 1.3v7.4"/>
<path d="M141.1 204.1v-8.2a2.13 2.13 0 0 1-1.1-1.3v-2.5a.59 .59 0 0 1 .6-.6h2.2a.59 .59 0 0 1 .6 .6v2.5a2.13 2.13 0 0 1-1.1 1.3v8.4M145.9 204.6v-8.7a2.13 2.13 0 0 1-1.1-1.3v-2.5a.58 .58 0 0 1 .6-.6h2.2a.58 .58 0 0 1 .6 .6v2.5a2.13 2.13 0 0 1-1.1 1.3v8.7M177.4 202v4.9M177.7 206.6h7.1M184.7 202.2l.2 1.3h.4l.1-1.3M184.7 202.9h.7M185.1 203.9v3"/>
<circle cx="132" cy="193.3" r="1.19"/>
<circle cx="136.9" cy="193.3" r="1.19"/>
<circle cx="141.7" cy="193.3" r="1.19"/>
<circle cx="146.5" cy="193.3" r="1.19"/>
</g>
<path d="M183.8 201.1h2.6l-1 1.1h-.7z" fill="#000" stroke="#000" stroke-width=".21"/>
<g fill="#fff">
<path d="M180.5 187.1h3.1v1.8h-3.1z"/>
<path d="M179.3 183.9h3.1v1.8h-3.1z"/>
<path d="M164.2 194.8h1.8v3h-1.8z"/>
<path d="M179.2 203.9h4.1v2.6h-4.1z"/>
</g>
<path d="M115.8 231h1.5v9h-1.5z" fill="#d1d3d4"/>
<text font-size="17.6" x="52.2" y="25.1">PH</text>
<text font-size="9.2" x="81.2" y="25.1">CONNECTOR</text>
<g font-size="7" fill="#231f20">
<text x="111.8" y="147.9">1</text>
<text x="111.8" y="154">2</text>
</g>
<g font-size="5" fill="#231f20">
<text x="111.8" y="62.9">Specifications –––––––––––––––––––</text>
<text x="111.8" y="134.7">Standards ––––––––––––––––––––––</text>
<text x="197.2" y="290.5">1</text>
</g>
<text font-size="4.8" x="53.2" y="31.4">2.0mm pitch/Disconnectable Crimp style connectors</text>
<text font-size="4.7" fill="#231f20" x="112.6" y="141.2">0</text>
<g font-size="4" fill="#231f20">
<text x="21.3" y="109.4">This is a thin, low-profile 2.0mm pitch</text>
<text x="21.3" y="113.9">connector 8.0mm in height after mounting</text>
<text x="21.3" y="118.4">and 4.5mm in width. It is designed to meet</text>
<text x="21.3" y="122.9">the demand for high-density connection of</text>
<text x="21.3" y="127.4">internal wires to printed circuit boards. It is</text>
<text x="21.3" y="131.9">compact, highly reliable and low in cost.</text>
</g>
<g font-size="3.8" fill="#231f20">
<text x="21.3" y="140.2">• Reliable contact</text>
<text x="21.3" y="145">• Fully shrouded header</text>
<text x="21.3" y="149.7">• Printed circuit board retention mechanism</text>
<text x="21.3" y="154.5">• Surface mount model (SMT)</text>
</g>
<text font-size="3.3" fill="#231f20" x="19.6" y="226.7">〈SMTtype (viewed from component side) 〉</text>
<g font-size="3.2" fill="#231f20">
<text x="25.8" y="176.8">Top entry type</text>
<text x="118.8" y="176.6">Side entry type</text>
<text x="25.3" y="233.8">SM4 type</text>
<text x="118.3" y="233.9">SM4 type</text>
<text x="25.3" y="237.8">Top entry type</text>
<text x="118.3" y="237.9">Side entry type</text>
</g>
<text font-size="3.1" fill="#231f20" x="19.8" y="169.5">〈Through-hole type (viewed from soldering side) 〉</text>
<g font-size="3" fill="#231f20">
<text x="111.8" y="68.6">• Current rating: 2A AC, DC (AWG #24)</text>
<text x="111.8" y="72.4">• Voltage rating: 100V AC, DC</text>
<text x="111.8" y="76.1">• Temperature range:</text>
<text x="142.6" y="76.1">25˚C to</text>
<text x="154.7" y="76.1">85˚C</text>
<text x="141.8" y="79.9">(including temperature rise in applying</text>
<text x="142.7" y="83.6">electrical current)</text>
<text x="111.8" y="87.4">• Contact resistance: Initial value/ 10m Ω max.</text>
<text x="111.8" y="94.9">• Insulation resistance: 1,000M Ω min.</text>
<text x="141.8" y="91.1">After environmental testing/ 20m Ω max.</text>
<text x="111.8" y="98.6">• Withstanding voltage: 800V AC/ minute</text>
<text x="111.8" y="102.4">• Applicable wire: AWG #32 to #24</text>
<text x="111.8" y="106.1">• Applicable PC board thickness: 0.8 to 1.6mm</text>
<text x="111.8" y="113.9">* Compliant with RoHS.</text>
<text x="111.8" y="117.9">* Refer to &quot;General Instruction and Notice when using</text>
<text x="111.8" y="125.9">* Contact JST for details.</text>
<text x="113.8" y="121.9">Terminals and Connectors&quot; at the end of this catalog.</text>
<text x="118.3" y="141.2">Recognized E60389</text>
<text x="118.3" y="147.3">Certified LR20812</text>
<text x="118.3" y="153.4">R75087</text>
</g>
<text font-size="2.5" fill="#fff" x="185.4" y="11.7">Emboss Tape</text>
<g font-size="2.5" fill="#231f20">
<text x="141.8" y="76.1">-</text>
<text x="153.3" y="76.1">+</text>
<text x="21.6" y="212.4">Note: 1. Tolerances are non-cumulative: ±0.05mm for all centers.</text>
<text x="28.3" y="215.4">2. Hole dimensions differ according to the kind of PC board and piercing method. If PC boards made of hard material are used, the hole dimensions should</text>
<text x="31.1" y="218.4">be larger. The dimensions above should serve as a guideline. Contact JST for details.</text>
<text x="21.3" y="280.8">Note: 1. Tolerances are non-cumulative: ±0.05mm for all centers.</text>
<text x="27.9" y="283.8">2. The dimensions above should serve as a guideline. Contact JST for details.</text>
</g>
<g font-size="2">
<text x="51.8" y="184.1">2</text>
<text x="85.4" y="183">4.5</text>
<text x="142.4" y="183.3">2</text>
<text x="179.5" y="185.5">9.6</text>
<text x="180.7" y="188.7">7.6</text>
<text x="165.8" y="197.7" transform="rotate(-90 165.8 197.7)">4.8</text>
<text x="61.5" y="198.9">φ0.7</text>
<text x="75.5" y="198.5" transform="rotate(-90 75.5 198.5)">8</text>
<text x="79.1" y="199.7" transform="rotate(-90 79.1 199.7)">6</text>
<text x="152.3" y="198.9">φ0.7</text>
<text x="179.3" y="206.3">6.25</text>
<text x="35.1" y="245.9">1.6</text>
<text x="44.3" y="245.9">1.6</text>
<text x="53.1" y="245.9">2</text>
<text x="90.5" y="245.8">5</text>
<text x="97.1" y="245.8">（2）</text>
<text x="124.2" y="244.1">1.5</text>
<text x="134.2" y="244.1">1.6</text>
<text x="142.9" y="244.1">2</text>
<text x="54.4" y="249.9">End face of wafer</text>
<text x="143.9" y="247.9">End face of wafer</text>
<text x="143.9" y="250.1">on the mating side</text>
<text x="33.3" y="254.2" transform="rotate(-90 33.3 254.2)">1</text>
<text x="54.4" y="252.1">on the mating side</text>
<text x="126.6" y="253.1" transform="rotate(-90 126.6 253.1)">0.2</text>
<text x="180.9" y="254">9.6</text>
<text x="182.1" y="256.9">7.6</text>
<text x="191.3" y="254">1</text>
<text x="33.3" y="262.7" transform="rotate(-90 33.3 262.7)">3</text>
<text x="124" y="260.8" transform="rotate(-90 124 260.8)">3.4</text>
<text x="156.1" y="263.4" transform="rotate(-90 156.1 263.4)">5.5</text>
<text x="30.3" y="268.3">Circuit No.1</text>
<text x="67.1" y="266" transform="rotate(-90 67.1 266)">2</text>
<text x="70.4" y="265.2" transform="rotate(-90 70.4 265.2)">7.5</text>
<text x="79.5" y="265.8" transform="rotate(-90 79.5 265.8)">8.6</text>
<text x="82.6" y="267" transform="rotate(-90 82.6 267)">6.6</text>
<text x="159.6" y="264.3" transform="rotate(-90 159.6 264.3)">9</text>
<text x="167.2" y="267.8" transform="rotate(-90 167.2 267.8)">5.5</text>
<text x="40.9" y="274.8">1</text>
<text x="130.9" y="276.3">1</text>
<text x="149.1" y="276.4">Circuit No.1</text>
</g>
<g font-size="1.8">
<text x="70.4" y="262.1" transform="rotate(-90 70.4 262.1)">min</text>
<text x="156.1" y="260" transform="rotate(-90 156.1 260)">max</text>
<text x="159.6" y="262.8" transform="rotate(-90 159.6 262.8)">min</text>
<text x="67.1" y="264.2" transform="rotate(-90 67.1 264.2)">max</text>
<text x="42.2" y="274.8">min</text>
<text x="132.1" y="276.3">min</text>
</g>
<g font-size="1.7">
<text x="57.1" y="56.1" transform="rotate(-150 57.1 56.1)">6</text>
<text x="60.2" y="57.9" transform="rotate(-150 60.2 57.9)">5</text>
<text x="63.4" y="59.7" transform="rotate(-150 63.4 59.7)">4</text>
<text x="66.5" y="61.6" transform="rotate(-150 66.5 61.6)">3</text>
<text x="69.7" y="63.4" transform="rotate(-150 69.7 63.4)">2</text>
</g>
<g font-size="1.3">
<text x="38.3" y="244.9">±0.1</text>
<text x="47.6" y="244.9">±0.1</text>
<text x="54.6" y="244.9">±0.05</text>
<text x="127.4" y="242.9">±0.1</text>
<text x="137.4" y="242.8">±0.1</text>
<text x="144.4" y="242.9">±0.05</text>
<text x="122.9" y="257.5" transform="rotate(-90 122.9 257.5)">±0.1</text>
<text x="32.2" y="261.2" transform="rotate(-90 32.2 261.2)">±0.1</text>
</g>
<g font-size="1">
<text x="53.1" y="183.3">±0.05</text>
<text x="143.8" y="182.5">±0.05</text>
<text x="66.6" y="197.7">＋0.1</text>
<text x="157.4" y="197.7">＋0.1</text>
<text x="66.6" y="198.8">0</text>
<text x="157.4" y="198.8">0</text>
</g>
</svg>
